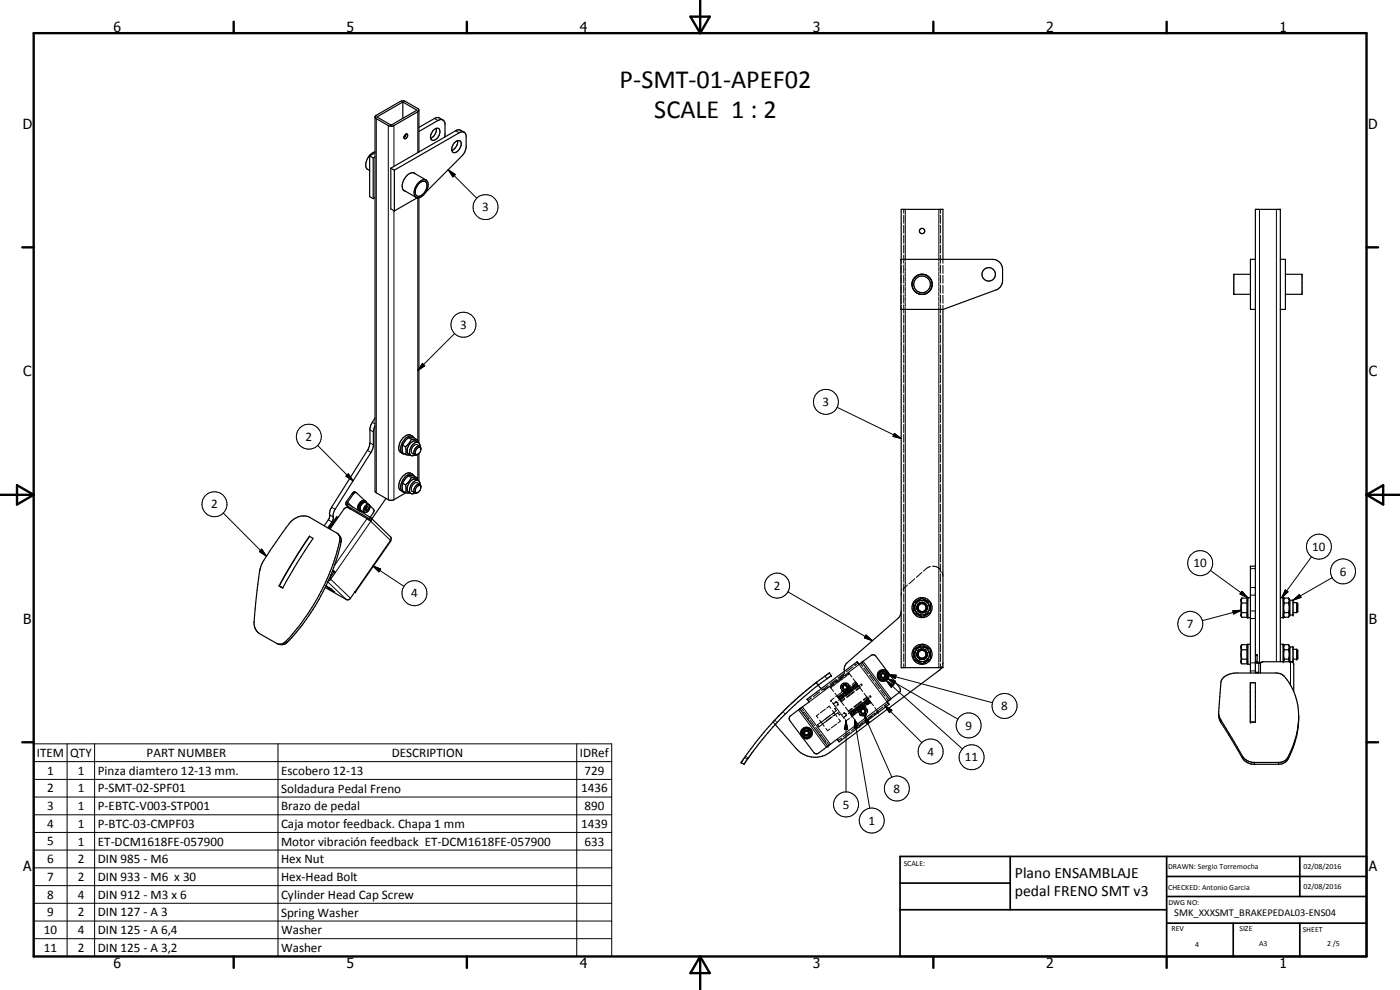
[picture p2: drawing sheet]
<svg xmlns="http://www.w3.org/2000/svg" width="420mm" height="297mm" viewBox="0 0 420 297" stroke-linecap="round" stroke-linejoin="round" font-family="sans-serif">
<g fill="none" stroke="#000" stroke-width=".35">
<path d="M112.6 35.2l.1 .3 3.8 2.2 1.3 .1 7.6-4.3 .3-.5-.3-.4-3.7-2.1-.9-.2-.8 .2-7.3 4.2-.1 .3v112.4l.3 .5 4.1 2.2 1.2-.2 3.6-2.1M113.1 35.1l7.8-4.5 4.2 2.5-7.7 4.4zM117.2 37.5h.3M120.9 30.6v4.9M125.7 33.1v12.5M130.1 39.1a1.05 1.05 0 0 1 .9-.6 1.05 1.05 0 0 1 1 .6 2.51 2.51 0 0 1-2.3 3l-.4-.5-.1-.8zM131 38.5a3 3 0 0 1-1.8 3M132.9 36l-1.3-.7h-.7l-5.2 2.9M132.9 36l-.7-.1-.8 .3-5.7 3.3M132.9 36l.7 1.1-.2 4M139.3 39.7l-1.3-.7-1 .1-19.7 11.4M139.3 39.7h-1.2l-19.7 11.4"/>
<path d="M139.3 39.7l.6 1.1v3.4l-.6 1.8-11.5 11.7M110.9 46.8l1.1 .6M110.9 46.8v12.2l1.1 .6M112 47.4v12.2M112.6 45.8l-1.7 1M112.6 47l-.6 .4M112.6 59.3l-.6 .3M112.6 45.6a4.1 4.1 0 0 0-2.6 4.9l.9 .7M117.3 50.5l1.1 .6M117.3 50.5v12.2l1.1 .6M118.4 51.1v12.2M121.1 57l3.8 2.2"/>
<path d="M121.4 40.6l.7-.4a.98 .98 0 0 1-.6 1.5l-.3-.3zM121.8 40.3l-.2 .6-.4 .4M124.1 51.8l3.8 2.2M124.6 52.2a1.98 1.98 0 0 0-2.9 1 2.88 2.88 0 0 0-.3 4.1h.2M125.2 59.4l-6.8 3.9M125.5 55.3a1.55 1.55 0 0 1 2.4-.6 3.3 3.3 0 0 1-2.4 4.2 1.5 1.5 0 0 1-.7-2.3zM125.7 59.4v73.5M125.8 54.7a1.47 1.47 0 0 1 1.4-.8 1.47 1.47 0 0 1 1.3 1 4 4 0 0 1-3.3 4.5 1.93 1.93 0 0 1-.8-2.7zM136.2 43a1.18 1.18 0 0 1 1-.8 1.18 1.18 0 0 1 1.2 .6 2.84 2.84 0 0 1-2.2 3h-.2a1.51 1.51 0 0 1-.1-2.2zM137.3 42.2a2.86 2.86 0 0 1-1.7 2.9M270.4 77.8h27.5a3 3 0 0 1 3 3v3.4a3.1 3.1 0 0 1-2 2.8l-15.8 5.8h-12.7zM270.5 77.8v-15h12.5v15"/>
<path d="M376.8 77.8h-1.5v15h1.5M384.2 77.8h1.6v15h-1.6M270.5 92.8v107.5h12.5v-107.5M273.7 85.3v.4M273.8 85.7v.4M273.8 86.1l.3 .8M274 86.5l.1 .4M274.1 86.9l.6 .7M274.1 86.9l.3 .4M274.7 87.5l1.5 .8 1.6-.2M274.7 83.1l-.7 1-.3 1.2M275 87.8l1.2 .5 1.7-.2"/>
<path d="M275.1 82.8l-1 .9-.4 1.2M275.8 82.4l-.8 .4M275.8 82.5l-.7 .3M277.1 82.3l-1.3 .1M277.1 82.3a3 3 0 0 1 2.7 2.6 3 3 0 0 1-2 3.2M277.1 82.3a3 3 0 0 1 2.6 2.4 3 3 0 0 1-1.5 3.2M277.1 82.3l-1.3 .2M375.3 82.3h-5v6h5M385.8 82.3h5v6h-5M112.6 127.8l-.6 1.8v4.3l-.5 1.5-10.9 17.4a4.6 4.6 0 0 0-.6 3l-1.6 2.6M112.6 125.4l-1.5 2.9-.1 4.6-.5 1.9-11 17.4a4.8 4.8 0 0 0-.6 3l-1.6 2.5M120.9 133.6l-.2 .8 .2 1.5 .8 .5"/>
<path d="M120.9 133.6l.8 .5M121.7 134.1l.2 .9-.2 1.4M121.7 136.4l1.4 .1M122.6 131.3l-.9 .8-.8 1.5M122.6 131.3l1.4 .1 1.3 .6M122.6 131.3l.9 .5M123.5 131.8l1.8 .2M123.5 131.8l-.7 1.2-1.1 1.1M123.7 136l.8 .5M123.9 130.9a2.32 2.32 0 0 0-3.5 1.2 2.73 2.73 0 0 0-.1 3.7l.6 .3M124.3 131.4a1.43 1.43 0 0 0-2.4 0 4 4 0 0 0-1.3 4.5l.9 .3M125.2 133.4l.8 .5"/>
<path d="M125.3 132l.1 .7M125.5 136.3l-.2 .1M125.6 132.8a2.02 2.02 0 0 0-3.2 1.4 1.61 1.61 0 0 0 .9 2.5M125.7 136.1v8.2M126 133.9l.3 .9M126 133.9a1.75 1.75 0 0 0-1.5 2.6M126.1 133.9a1.09 1.09 0 0 0-.8-1.2 1.09 1.09 0 0 0-1.3 .6 2.5 2.5 0 0 0-.6 3.4l1.1-.2M126.3 134.6a.74 .74 0 0 0-.8-.3 .74 .74 0 0 0-.6 .6l-.3 .7 .1 .6 .6 .2M126.3 134.8a1.74 1.74 0 0 1-1.8 1.7M126.3 134.5v.3M101.2 155.2h.1M101.4 155.3l-.4-.2-2.3 3.4"/>
<path d="M104 151.6l6.8 4 .1 .6M104 151.6l1.1 1.1M107 147.8l-.7-.2-.5 .3-1.8 2.6-.2 .4 .2 .7M108 153.4h.4M109.4 150.2l.5 .5M109.4 150.2a2.18 2.18 0 0 0-1.6 3.1M109.4 150.2h-.5a2.52 2.52 0 0 0-1.6 2.4l.3 .6M109.4 150.2l.2 .1M109.5 150.2l-2.7-2.5-.6 .4-2 2.9 .1 .3 6.8 3.9M109.8 150.7a1.57 1.57 0 0 0-2.2 1.5 .94 .94 0 0 0 .6 1.1M109.9 152.7l-.3 .1M109.9 150.6l.7 .7"/>
<path d="M109.9 150.7a1.8 1.8 0 0 0-1.8 2.5l.6 .2M109.9 150.7l.2 .3M109.9 152.7l.5 .3M110.1 152.1l-.2 .6M110.2 152.1l.4 .2M110.6 152.3l-.3-.4-.5 .4-.2 .6 .2 .4 .6-.3M110.6 152.3l-.2 .7M110.9 151.6l1.3 1.3 .1 .3-1.2 2M111.1 155.2l.2 .1M111.2 155.3l6.1 5.9v1.1M111.3 155.3l.2 .3-.2 .8-6.8-4.1h-.8l-.4 .3-4.3 6.1M115.9 149.5l-4.3 6.2"/>
<path d="M120.9 145l-.2 .8 .2 1.5 .8 .5M120.9 145l.8 .5M121.7 145.5l.2 1-.2 1.3M121.7 147.8l1.4 .2M122.6 142.7l-.9 .8-.8 1.5M122.6 142.7l1.4 .1 1.3 .6M122.6 142.7l.9 .6M123.5 143.3l1.8 .1M123.5 143.3l-.7 1.1-1.1 1.1M123.7 147.4l.8 .5M123.9 142.3a2.32 2.32 0 0 0-3.5 1.3 2.73 2.73 0 0 0-.1 3.6l.6 .3M124.3 142.9a1.43 1.43 0 0 0-2.4-.1 4 4 0 0 0-1.3 4.5l.9 .4"/>
<path d="M125.1 146.1a.66 .66 0 0 1 .9-.4 .66 .66 0 0 1 .2 1 1.02 1.02 0 0 1-1.5 .9l-.1-.6zM125.2 144.9l.8 .4M125.3 143.4l.1 .7M125.5 147.7l-.5 .3-.5-.1M125.6 144.2a2.02 2.02 0 0 0-3.2 1.4 1.61 1.61 0 0 0 .9 2.5M126 145.3a1.75 1.75 0 0 0-1.5 2.6M126 145.3l.3 .9M126.1 145.3a1.09 1.09 0 0 0-.8-1.2 1.09 1.09 0 0 0-1.3 .6 2.5 2.5 0 0 0-.6 3.4l1.1-.1M83.8 175.8h.1M83.8 175.8l1.1 .6M89.3 166.4l-5.5 9.4M92.9 160.9l1.1 .6a158.4 158.4 0 0 0-9.1 14.9"/>
<path d="M92.9 160.9h.1M92.9 160.9l-3.6 5.5M97.6 176.3l6.7 3.7 .8-.3 1.5-2.2 .1 .1M97.9 175.8l1.5 .9 1 1-1.7-1zM98.9 176.3l-.2 .4M99.8 171.2h.2M99.9 171.1l.1 .1M99.9 171.2l-.2 .3M100 171.2l.3 .3M100 171.2l.7 .5M100.3 171.5l.4 .2M100.3 171.5l-1.5 2.2"/>
<path d="M100.7 171.7l-1.6 2.2-.6 .3M101.5 160.2a2.33 2.33 0 0 1 .9 2.5 64 64 0 0 1-14 27.6l-2.5 2.7a2.59 2.59 0 0 1-2.9 0l-5.6-3.3-1-1.7-.2-1.3 .5-5.9 1.4-10.1a14.8 14.8 0 0 1 2.9-5.4l4.8-6.9a6.2 6.2 0 0 1 6.1-3.5l1.1 .4 8 4.6a2.06 2.06 0 0 1 .9 2.4 63.6 63.6 0 0 1-9.5 21.8l-3.9 5.3a13.5 13.5 0 0 1-3.7 3.8l-1.1 .1M106.5 177.5l.2 .1M117.3 162.3h.1M117.3 162.3l-10.6 15.3M372.5 179.8v5M372.5 179.8v.2M372.7 179.5l-.2 .3M372.7 179.5h1.5v5.7h-1.5l-.2-.4M375.3 179.3h-.8v6h.8M376.8 169.9h-1.5v32M384.2 179.3h.9v6h-.9"/>
<path d="M385.5 179.5a1.21 1.21 0 0 0 0 1.4M386.7 179.5h-1.3l-.3 .6M386.7 179.5l.2 .5-.2 .9M386.7 179.5l.4 .6M258.6 198.8h.1M258.6 198.8l-.8 .5-.6-.8-15 11.3 .7 .8-6 4.5 .1 1.1 7.4 9.7 .6 .3 .4-.1 3-2.2M258.6 198.7l3.1-2.2 .8 .1 7.5 9.8 .2 .9-.2 .4-3 2.2M258.6 198.8l8.4 11.1M270.5 183.8l-.5 1.2-.6 .6-15.5 13.5-.5 1.1v1.2M274.2 180.9l1.2-.7a1.47 1.47 0 0 1 1.9-.4l1.9 1 .1 2.9-2.5 1.5-1.9-1a.8 .8 0 0 1-.7-1.2zM274.2 194.9l2.1-1.3a1.53 1.53 0 0 1 1.6 .5l1.3 .7v.4l.1 2.5-1.3 .8a1.47 1.47 0 0 1-1.9 .3l-1.2-.6a.8 .8 0 0 1-.7-1.2zM372.5 193.8v5"/>
<path d="M372.5 180.3l.2 .6M372.5 182.7l.2 1.1M372.5 184.7v.1M372.5 184.8l.2 .4M372.5 194.4l.2 .5M372.5 196.7l.2 1.1M372.5 198.7v.1M372.5 193.8v.2M372.7 183.8h1.5M372.7 180.9l-.2 1.1M372.7 183.8l-.2 .5M372.7 180.9h1.5"/>
<path d="M372.7 193.4h1.5v5.8h-1.5l-.2-.4M372.7 197.8h1.5M372.7 194.9l-.2 1.1M372.7 197.8l-.2 .5M372.7 193.4l-.2 .4M372.7 194.9h1.5M374.2 180.1h.3M374.2 184.5h.3M374.2 194.1h.3M374.2 198.5h.3M375.3 193.3h-.8v6h.8M376.8 196.5h.5v2l1.2 .3"/>
<path d="M376.8 198.4l.3 .5 1.2 .2M378.5 198.8l-.2 .2v2.9M384.2 198.5v-135.7h-7.4v139.1M384.2 193.3h.9v5.2M385.1 184.5l.3 .7M385.5 183.8h1.2M385.5 180.9h1.2M385.5 183.8a1.09 1.09 0 0 0 0 1.4h1.2l.2-.5-.2-.9M385.5 197.8h1.2M385.5 193.4h1.2M385.5 194.9h1.2M385.5 180.9a4.2 4.2 0 0 0 0 2.9"/>
<path d="M385.5 193.4a1.27 1.27 0 0 0 0 1.5M385.5 194.9a4.1 4.1 0 0 0 0 2.9M385.5 197.8l-.3 .7M385.5 193.4l-.4 .7M386.7 180.9l.2 1.1-.2 1.8M386.7 193.4l.2 .6-.2 .9M386.7 194.9l.2 1.1-.2 1.8M386.7 197.8l.2 .7M386.7 193.4l.4 .7M387.1 180.1h1v4.4h-1M387.1 194.1h1v4.4h-9.1l-.5 .3M387.1 180.1v4.4"/>
<path d="M387.1 194.1v4.4M387.1 184.5l-.4 .7M387.5 198.5l.8 .7v8.3M388.1 180.8h1.1M388.1 183.8h1.1M388.1 194.8h1.1M388.1 197.8h1.1M389.2 180.8v3M389.2 194.8v3M389.2 180.8l.3 .3v2.4l-.3 .3M389.2 194.8l.3 .3v2.4l-.3 .3M240.1 212.7l8.3 11.2"/>
<path d="M241.7 219.3h.7l.4 .6-.4 .7h-.7l-.4-.6zM245.6 205.6l.9 1M245.6 205.6l-6.1 5.1-5.1 4.8-5.8 6.6-5.3 7.2M248.9 201.9h.1M248.9 201.9l-.2 .1a102.7 102.7 0 0 0-12.6 10.4 98.5 98.5 0 0 0-12.7 15l-.9 1.3M249 201.9l.5 .8-3.9 2.9M264.7 202.1h.7l.4 .6-.4 .6h-.7l-.4-.6zM266.4 202.8h.2M266.6 202.9l-.2 .1M266.6 202.8a1.56 1.56 0 0 0-2-1.7 1.56 1.56 0 0 0-.7 2.5 1.56 1.56 0 0 0 2.6-.4l.1-.3M266.6 202.8v.1M267 209.9l-.3 .3a.6 .6 0 0 0-.3 .6 .6 .6 0 0 0 .4 .5l-15 11.3-.6-.8-2.8 2.1"/>
<path d="M282.6 200.3l-.5 .7-33 24.7a7.5 7.5 0 0 1-10.1-1.1l-6.3-7.2M365.7 213.8l.1 1.4 .4 1.2 7.3 11.8 1 .7 1.2 .4h8a3.3 3.3 0 0 0 3.3-2.4 24.6 24.6 0 0 0 1.5-18.9 12.3 12.3 0 0 0-3.8-5.6l-1.6-.5h-12.1a4.3 4.3 0 0 0-4.6 2.8l-.7 9.2 .3 1.3 6.9 11.8 1.2 1.1 1.6 .6 8.3 .1a2.81 2.81 0 0 0 2.5-1.6 29.1 29.1 0 0 0 3.3-11.6M375.2 204.9h1.6v11.8h-1.6zM375.2 205.7h.1M375.3 204.9v11.8M376.9 201.9l.4-.2 .4 .2M222.5 228.7h.1M222.5 228.8l.8 .5M222.6 228.6h-.1M223.3 229.3h.1M243.4 220.2h.1M243.4 220h.2"/>
<path d="M243.6 220a1.55 1.55 0 0 0-2.2-1.4 1.55 1.55 0 0 0-.4 2.5 1.55 1.55 0 0 0 2.5-.6v-.3M243.6 220l-.1 .2M248.4 223.9h.1"/>
<circle cx="276.7" cy="69.3" r=".79"/>
<circle cx="276.7" cy="85.3" r="2.5"/>
<circle cx="296.7" cy="82.3" r="2.03"/>
<circle cx="109.6" cy="152.3" r="1.46"/>
<circle cx="276.7" cy="182.3" r="2.22"/>
<circle cx="276.7" cy="182.3" r="3"/>
<circle cx="276.7" cy="196.3" r="1.2"/>
<circle cx="276.7" cy="196.3" r="3"/>
<circle cx="276.7" cy="196.3" r="2.24"/>
<circle cx="276.7" cy="182.3" r="1.2"/>
<circle cx="276.7" cy="182.3" r="1.51"/>
<circle cx="276.7" cy="196.3" r="1.49"/>
<circle cx="242" cy="220" r="1.38"/>
<circle cx="242" cy="220" r="1.75"/>
<circle cx="265" cy="202.7" r="1.38"/>
<circle cx="265" cy="202.7" r="1.74"/>
</g>
<g fill="none" stroke="#000" stroke-width=".3">
<path d="M112.9 35.6v112.3M116.5 37.7v112.2M118.2 37.7v12.2M125.4 33.5v12.3M130.4 35.6l1 .6M136.7 39.2l1.1 .6M125.4 59.4v73.1M134.5 50.9l2.1 1.5-.7 .7zM134.5 50.9l8.6 8.6M118.2 63.2v86.7M270.5 77.8v1.2M270.5 79.6v2.4"/>
<path d="M271.2 62.8v1.2M271.2 64.6v2.4M271.2 67.6v2.4M271.2 70.6v2.4M271.2 73.6v2.3M271.2 76.6v2.4M271.2 79.5v2.5M271.7 62.8v15.6M271.7 78.7v1.2M281.8 62.8v15.6M281.8 78.7v1.2M282.2 62.8v1.2"/>
<path d="M282.2 64.6v2.4M282.2 67.6v2.4M282.2 70.6v2.4M282.2 73.6v2.3M282.2 76.6v2.4M282.2 79.5v2.5M283 77.8v1.2M283 79.6v2.4M378 62.8v136M383.1 62.8v135.7M270.5 82.6v2.4M270.5 85.6v2.4"/>
<path d="M270.5 88.6v2.4M270.5 91.6v1.2M271.2 82.5v2.4M271.2 85.5v2.4M271.2 88.5v2.4M271.2 91.5v2.4M271.2 94.5v2.4M271.2 97.5v2.4M271.7 80.2v1.2M271.7 81.7v1.2M271.7 83.2v1.2M271.7 84.7v1.2"/>
<path d="M271.7 86.2v1.2M271.7 87.7v1.2M271.7 89.2v1.2M271.7 90.7v1.2M271.7 92.2v108.1M281.8 80.2v1.2M281.8 81.7v1.2M281.8 83.2v1.2M281.8 84.7v1.2M281.8 86.2v1.2M281.8 87.7v1.2M281.8 89.2v1.2"/>
<path d="M281.8 90.7v1.2M281.8 92.2v108.1M282.2 82.5v2.4M282.2 85.5v2.4M282.2 88.5v2.4M282.2 91.5v2.4M282.2 94.5v2.4M282.2 97.5v2.4M283 82.6v2.4M283 85.6v2.4M283 88.6v2.4M283 91.6v1.2"/>
<path d="M126.8 109.1l.7 .7-2.1 1.4zM136.4 100.1l-11 11.1M271.2 100.5v2.4M271.2 103.5v2.3M271.2 106.5v2.3M271.2 109.4v2.4M271.2 112.4v2.4M271.2 115.4v2.4M271.2 118.4v2.4M282.2 100.5v2.4M282.2 103.5v2.3M282.2 106.5v2.3"/>
<path d="M282.2 109.4v2.4M282.2 112.4v2.4M282.2 115.4v2.4M282.2 118.4v2.4M95.3 133.6l10.6 10.7M110.3 135.1l1 .7M111 132.9l1 .6M111 129l1 .6M111.7 126.7l.9 .5M125.2 133.4a1.7 1.7 0 0 0-1.5 2.6M125.4 136.3v7.6M251.2 122.2l19.3 9.4"/>
<path d="M268.4 130l2.1 1.6-2.5-.7zM271.2 121.4v2.4M271.2 124.4v2.4M271.2 127.4v2.4M271.2 130.3v2.5M271.2 133.3v2.5M271.2 136.4v2.3M271.2 139.3v2.4M282.2 121.4v2.4M282.2 124.4v2.4M282.2 127.4v2.4M282.2 130.3v2.5"/>
<path d="M282.2 133.3v2.5M282.2 136.4v2.3M282.2 139.3v2.4M67 153.9l13 13M98.5 156l1.1 .6M99 154.5l1 .6M99.5 152.2l1.1 .6M101.2 155.2l-2.4 3.4M101.2 155.2l-2.3 3.4M104 150.5l1.8 1.6M104.4 151.3l-.3 .4 1.1 1.1M104.6 142.2l1.3 2.1-2.1-1.4z"/>
<path d="M105.7 148.1l.3 .2M109.7 151.9a.71 .71 0 0 1 1.1-.3 .71 .71 0 0 1 0 1.1 .93 .93 0 0 1-.5 .9 .93 .93 0 0 1-1-.1v-.9zM110.1 155.6l-9.7 14.1M110.7 151.4a1.55 1.55 0 0 0-1.4 2.3M111.1 155.2l-.2 .5M125.2 144.9a1.7 1.7 0 0 0-1.5 2.5M271.2 142.3v2.4M271.2 145.3v2.4M271.2 148.3v2.4M271.2 151.3v2.4M271.2 154.3v2.4M271.2 157.3v2.3"/>
<path d="M282.2 142.3v2.4M282.2 145.3v2.4M282.2 148.3v2.4M282.2 151.3v2.4M282.2 154.3v2.4M282.2 157.3v2.3M77.8 165.5l.8-.7 1.4 2.1zM78.6 164.8l1.4 2.1-2.2-1.4zM83.9 175.9l1 .5M98.4 174.6l5.5 5.3M98.9 173.6l6.3 5.9M100.7 171.7l10.6-15.3 5.9 5.7-10.6 15.4"/>
<path d="M101.9 162.3l.5 .4M111.9 169.8l2.3 .9-.5 .9zM111.9 169.8l9.3 6.1M236.5 177.6l25.3 14.6M270.6 177.7l-.1 .9M271.2 160.3v2.3M271.2 163.2v2.5M271.2 166.2v2.4M271.2 169.2v2.4M271.2 172.2v2.4M271.2 175.2v2.4M271.2 178.2v2.4"/>
<path d="M272.4 175.5l-1.4 1.5M274.5 173.7l-1.7 1.5M276.3 179.9l-.9 .3-.6 .6M276.7 171.7l-1.7 1.6M277.1 179.8l1.5 .9M279.2 170l-.9 .3-1.2 1.1M279.9 169.9l1.1 .2 1.3 .9M282.2 160.3v2.3M282.2 163.2v2.5M282.2 166.2v2.4M282.2 169.2v2.4M282.2 172.2v2.4"/>
<path d="M282.2 175.2v2.4M282.2 178.2v2.4M282.6 171.6l.4 1.3M363.3 171.2l11.2 8.1M372.7 177.4l1.8 1.9-2.4-1.1zM375.3 178.6h1.5M375.3 176.3h1.5M375.3 170.6h1.5M385.7 177l.8 .6-1.8 1.7zM393.6 167l-8.9 12.3M399.8 173.3l-11.7 6.8M85.7 192.5l.6 .2"/>
<path d="M256.4 199.1l.1 .2M256.6 199.4l.1 .2M257.5 198.9l-1 .8M258.2 199.1l.7 .8M259 198.4l8.4 11.2M259.9 190.5l1.9 1.7-2.4-.8zM271.2 181.2v2.4M271.2 184.1v2.5M271.2 187.2v2.3M271.2 190.2v2.3M271.2 193.1v2.4M271.2 196.1v2.4"/>
<path d="M271.2 199.1v1.2M274.4 181.5v1.7M274.4 195.5v1.7M274.8 197.3l.6 .7 1.1 .5M274.8 183.3l.6 .8 1.1 .3M274.9 183.9l.6 .6 .8 .3M274.9 198l.6 .5 .8 .3M275.1 182v.1M275.1 196v.7M275.1 196.7l.5 .8 1 .5M275.1 182.4l.1 .4M275.2 196.7v.1"/>
<path d="M275.2 180.8l-.6 1v1M275.2 194.8l-.6 1v1M275.3 181.9a1.49 1.49 0 0 0 1.1 1.9M275.3 195.9a1.54 1.54 0 0 0 1.1 1.9M275.4 181.9h.1M275.4 195.9h.1M275.4 181.9a1.34 1.34 0 0 0 1.1 1.7M275.4 195.9a1.34 1.34 0 0 0 1.1 1.8M275.6 183.5l1 .4M275.6 180.4h.1M275.6 194.4h.1M275.6 195.3h.1"/>
<path d="M275.6 195.3a1.53 1.53 0 0 1 2.2 0M275.7 181.4h.1M275.7 195.4h.1M275.8 183.1a1.19 1.19 0 0 0 1.9 0M276.3 193.8l-1.5 .9M276.4 180.8a1.58 1.58 0 0 0-1.2 1.1 1.58 1.58 0 0 0 .5 1.6M276.4 194.7a1.65 1.65 0 0 0-1.2 2M276.4 181.1a1.22 1.22 0 0 0-.8 1.6M276.4 195.1a1.15 1.15 0 0 0-.8 1.6M276.9 181.1a1.23 1.23 0 0 1 1 1.6M276.9 195.1a1.17 1.17 0 0 1 1 1.5M277 180.8h.1"/>
<path d="M277 194.7l.1 .1M277.1 193.8l.8 .3 .7 .6M277.1 180.7h-.9l-.8 .7M277.1 180.7l.3 .2M277.4 180.8l.3 .2M277.4 194.9a1.57 1.57 0 0 0-2 .5M277.4 194.8l.4 .3M277.4 194.9l.7 .6 .2 .8M277.7 183.7l-.4 .2M277.7 197.1a1.23 1.23 0 0 1-1.9 0M277.7 181.4h.1M277.7 195.4h.1"/>
<path d="M277.7 181l.6 1.4M277.7 181.4l-.4-.3-.9-.1-.7 .4M277.7 195.4a1.38 1.38 0 0 0-2 0M277.7 180.4l-1-.3-1 .3M277.7 194.4l-1-.3-1 .3M277.8 181.3a1.45 1.45 0 0 0-2.2 .1M277.9 183.3v.1M277.9 197.4a1.66 1.66 0 0 1-2.4 0M278 181.9h.1M278 195.9h.1M278 181.9a1.42 1.42 0 0 1-1 1.7M278 195.9a1.42 1.42 0 0 1-1 1.8"/>
<path d="M278.2 194.7l.5 .7 .1 1.3M278.2 180.7l.6 1v1M278.2 181.8a1.5 1.5 0 0 1-1.1 2M278.2 195.8l-.2 1.3-.9 .7M278.2 181.6l.2 .8M278.2 195.6l.2 .7M278.3 182.7a1.67 1.67 0 0 1-2.6 .8M278.3 196.3l-.1 .5M278.4 182.4l-.2 .4M278.4 196.3a1.59 1.59 0 0 1-1.1 1.6M278.7 183.9l-1.5 .9M278.7 197.9l-.7 .6-.8 .3"/>
<path d="M278.7 197.2l-.6 .8-1 .5M278.7 183.2l-.6 .8-1 .4M279 181.4l.1 1.7M279 195.4l.1 1.7M282.2 181.2v2.4M282.2 184.1v2.5M282.2 187.2v2.3M282.2 190.2v2.3M282.2 193.1v2.4M282.2 196.1v2.4M282.2 199.1v1.2M282.8 199.8l-.2 .5"/>
<path d="M283 198.8l-.1 .5M370 183.3l2.5-.2-2.3 1.1zM372.5 183.1l-11.7 3.1M375.3 198.9h1.5M375.3 185.6h1.5M375.3 183.3h1.5M376.8 196.6h.5M376.8 198.4h.5M377.8 198.8v3.1M387.3 198.5v7M388.1 180.1l1.9-1.7 .5 .8zM232.5 217.1l.2 .3-.3-.2"/>
<path d="M232.5 216.1l.2 .2M232.8 215.8l-.8 .9 .2 .2M233 216.5l.2 .3M234.9 213.7l-1.7 1.7M235 213.5l.2 .2M235.4 214l.3 .2M236.9 211.7l-1.7 1.6M239 209.7l-1.6 1.5M239.6 213l8.4 11.2M240.4 212.4l.7 .9M240.8 212.1l8.4 11.2M241.1 213.8l-.2 .1"/>
<path d="M241.2 207.8l-1.7 1.5M241.2 219.7l.3 .9M241.3 219.7h.1M241.3 219.7a.79 .79 0 0 1 .9-.5 .79 .79 0 0 1 .7 .8M241.3 213.6l-.1 .1M241.4 219.4h.1M241.5 219.8v.3M241.5 213.7l1.3 1.8M242 219.1l-.5 .1-.3 .6M242.2 219.4l-.5 .1-.2 .3M242.4 219.5l.2 .4M242.4 219.2l-.4-.1-.5 .3"/>
<path d="M242.4 219.2l.2 .2M242.4 219.2l.5 .6M242.6 215.8l-.2 .1M242.6 219.4h.1M242.6 219.9v.2M242.6 219.9l-.1 .4M242.7 219.7h.1M242.9 215.6l-.2 .1M242.9 210.6l14.9-11.3 8.4 11.3-15 11.2M242.9 220l-.3 .6M242.9 219.8h.2M242.9 219.8v.3"/>
<path d="M243 209.2l.2 .1M243.1 216l1.4 1.8M243.2 209.5l.1 .1M243.4 219.8h.2M243.5 205.9l-1.8 1.5M243.5 209.4l-1 .8M243.6 220h-.2M244.8 218.2l1.4 1.8M244.9 204.9l.2 .2M244.9 204.9l-.9 .7M245 207.7l.1 .1M245.1 204.7l.2 .3"/>
<path d="M245.2 207.9l.1 .2M245.3 205.4l.2 .3M245.3 205.4l.3 .2M245.4 217.5l.1 .1M245.4 217.4v.1M245.5 205.2l.2 .3M245.7 217.8h.1M245.7 217.8l.1 .2M245.8 214.2l-.8 .6 .5 .6M245.8 218v.1M245.9 216.1l.6 .6M246 207.6l-2 1.5"/>
<path d="M246.5 216.7l.1 .2M246.5 206.6l.2 .1M246.5 216.6l-1.1 .8M246.7 217l.1 .2M246.8 206.8l.3 .1M246.8 217.2l.5 .7M247 217.2l-1.2 .9M247.2 216.2l-.7 .5M247.6 202.9l.6 .8M247.6 216.7l-.8 .5M247.7 212.8l-1.5 1.1M247.9 218.6l.5 .6 .7-.5"/>
<path d="M248.1 212.5l.8-.6 .4 .6M248.5 205.7l-2 1.5M248.7 206l-1.3 .9M249 206l.1 .1M249.2 214.7l-1.6 1.2M249.3 210.2h.1M249.3 214.5l-2.2 1.7M249.3 210.2l.3 .3M249.3 206.4l.8 1M249.5 215.2l-1.5 1.1M249.8 215.1l-2.3 1.7M249.8 206l-.5 .4"/>
<path d="M249.8 213.2l.5 .6M249.8 210.9l.3 .3M250.1 211.2l.6 .8M250.3 213.8l-.8 .6M250.3 213.8l.1 .2M250.3 209.4l-1 .8M250.3 205.3l-1.1 .9 .1 .2M250.3 210.9l-.2 .3M250.5 212.6l.5 .6-1.1 .9M250.5 212.6h.1M250.6 214.2l.1 .1M250.6 208l.8 1.1"/>
<path d="M250.6 212.5l-.1 .1M250.7 214.3l-.8 .6M250.7 214.3l.5 .7M250.9 210.6h.1M250.9 210.6l.2 .2M250.9 210.6l-.3 .1M250.9 212.3l-.1 .1M250.9 205.1l-.9 .8M251 211.8l-.3 .2M251 203.8l-2 1.5M251 212.4l1.2 1.6M251.1 217.3l-1.6 1.1"/>
<path d="M251.1 210.5l-1 .7M251.2 210.7l.2 .3M251.3 204l-2.1 1.6M251.3 211.1l.2 .3M251.4 209.2l.1 .1M251.4 209.1v.1M251.5 211.4h.1M251.5 211.2v.2M251.5 211.4l-.3 .2M251.7 215.7l.5 .7-.8 .6M251.9 208.8l-.5 .4M252 204.3l-.9 .7"/>
<path d="M252 209l-.5 .3M252 214.4l-.1 .1-.5-.7-1.1 .9M252.1 209.1l-.4 .4M252.2 209.2l-.5 .3-.2-.2M252.3 209.3l-.5 .4M252.3 214.2l-.1 .1M252.4 210.4l.1 .2M252.4 209.5l-.4 .3M252.4 206.5h.1M252.5 210.6l.8 1.1M252.5 214.4l.6 .9M252.5 209.7l-.5 .3 .4 .4"/>
<path d="M252.5 208.3l-1.1 .8M252.5 206.8l.5 .5 .5 .1M252.6 207.2h.1M252.6 207.2l.5 .3M252.7 208.5l-1.2 .8M252.8 205.4l-.4 1.1M252.8 214.3l-.3 .2M252.8 207.6l-2 1.4M252.9 206v.5l.4 .5M252.9 206h.1M252.9 206.5l.4 .4M253 205.7h.1"/>
<path d="M253 206.2l.3 .6M253 206v.2M253 206v.5M253 208l-.9 .7M253.1 207.4h.1M253.1 207.4v.1M253.1 203.2l-2.2 1.7M253.1 209l-1.1 .9M253.1 207.5h1.1M253.1 215.3l.3 .3M253.1 206.9l.2 .1M253.1 203.5l-.8 .7"/>
<path d="M253.1 205.9l-.1 .3M253.1 206.7l.2 .2M253.1 208.2l-.9 .6M253.2 202.4h.1M253.2 202.4l-1.4 1.2M253.2 208.3l-.9 .7M253.3 205.8l-.3 .2M253.3 206.8l.3 .1M253.3 206.8h.1M253.3 209.2l-1.2 .9M253.3 206.9l.1 .1M253.3 205.6h.2"/>
<path d="M253.3 206.9h.2M253.3 205.6l-.2 .3M253.3 208.3l-.9 .7M253.3 204.9h.1M253.3 207h.2M253.3 205.6l-.4 .4M253.3 204.9l-.9 .7-.1 1.1M253.4 213.9l.2 .3M253.4 213.9l.1 .1M253.4 213.9l-.3 .2M253.4 208.5l-.9 .7M253.4 205.5l.8 .2"/>
<path d="M253.4 207.2l-.3 .2M253.4 201.4v.5M253.4 215.1l-.2 .2M253.4 207h.4M253.5 209.5l-1.1 .9M253.5 201.9l-2 1.6M253.5 208.7l-.9 .6M253.6 208.7l-2 1.4M253.6 209.7l-1.1 .9M253.6 215.9l.3 .4M253.6 208.8l-.8 .7M253.7 205.5l-.7 .2"/>
<path d="M253.7 214l.2 .3M253.7 212.2l.9 1.2M253.7 205.6l.4 .2M253.8 214.4l.2 .3M253.8 206.9l.5-.4-.5 .5M253.8 205.7h.1M253.8 205.7l-.7 .2M253.8 206.9l-.2 .2M253.9 216.3l.5 2.5h-1zM253.9 216.3h.1M253.9 204.9h.1M253.9 205.5l.4 .5"/>
<path d="M253.9 204.9l.9 .6 .1 1.1M253.9 216.3v21.3M253.9 214.5l.1 .2M253.9 205.7l.3 .3M254 206.7l-.4 .2M254 214.7l-.3 .2M254.1 214.5l-1 .8M254.1 205.5a.88 .88 0 0 0-1 .1 .88 .88 0 0 0-.3 .9M254.2 207.2l-.9 .7M254.2 207.3l-.4 .3M254.2 205.7h.1M254.2 206.4l-.1 .2"/>
<path d="M254.2 206.4l-.6 .4M254.2 206v.4M254.2 205.1l-1.2 .1M254.2 206.2v.2M254.2 207.4v.1M254.2 202.6l-.8 .7M254.2 207.5h.1M254.2 207.3l-.8 .7M254.3 206h.1M254.3 207.4h-.1M254.3 207.4l-.9 .7M254.4 206v.5l-.6 .5"/>
<path d="M254.4 206l.1 .2M254.4 207.5l-.9 .7M254.5 206.4l-.6 .7-.6-.1M254.5 205.4l.3 1.1M254.5 207.6l-.9 .7M254.6 213.4h.1M254.6 207.8l-.9 .7M254.6 201.7l.1 .1M254.7 207.1h.1M254.7 213.5l.3 .4M254.7 201.8v.1M254.7 213.4v.1"/>
<path d="M254.7 207.1l-.5 .4M254.7 207.1l-.2 .1M254.7 206.8l-.2 .3-.7 .3M254.8 208l-.9 .7M254.8 201.9l-1.2 .9M254.8 202h.1M254.8 202l.1 .1M254.8 206.1l-.2 .2M254.9 206.1h-.1M254.9 206.8l-.4 .3M254.9 215.6l-1 .7M254.9 202.1l.8 1"/>
<path d="M254.9 202.1l-.4 .4M255 206h.1M255 219.6l-2 1.5M255.3 206.3l-.9 .7M255.3 205.7l-2 1.5M255.3 214.3l.3 .5M255.3 206.2l-2.2 1.7M255.3 206.5l-.8 .6M255.5 206.4l-2.2 1.7M255.5 206.6l-.9 .7M255.5 206.7l-.9 .6M255.6 213.7l-.5 .3"/>
<path d="M255.6 214.8h.1M255.6 214.8l.9 1.1M255.6 206.8l-.9 .7M255.7 212.5l-1.1 .9M255.7 213.9l-.5 .3M255.7 207l-.9 .6M255.8 212.6l-1.1 .9M255.8 214l-.5 .4M255.9 207.1l-.9 .7M255.9 214.2l-.5 .3M255.9 206.9l-2.3 1.7M256 200.1l-2 1.4"/>
<path d="M256 203.6l.7 1M256.1 206.8l-2 1.5M256.1 213l-1.2 .8 .5-.3M256.1 207.1l-2.3 1.7M256.1 214.4l-.5 .4M256.2 213.1l-1.1 .9M256.3 207.5l-2.3 1.7M256.4 205.5l-.9 .7M256.4 207.6l-2.2 1.7M256.5 215.9l.9 2.4-1 .1zM256.5 205.6l-.9 .7M256.5 215.9l4.5 26.6"/>
<path d="M256.6 212.6l-2 1.5M256.6 212.7l-1 .7M256.6 205.7l-.9 .7M256.6 213.7l-1.1 .8M256.6 205.8l-.9 .7M256.7 212.9l-.9 .6M256.7 204.6h.1M256.7 204.6l-.9 .8M256.7 213.9l-1.1 .9M256.7 206l-.8 .7M256.8 204.6l.1 .1M256.8 213l-.9 .7"/>
<path d="M256.8 213.1l-.9 .6M256.9 216.5l.9 1.2M256.9 206.2l-.9 .6M257 204.9l.1 .1M257 213.2l-.9 .7M257 204.9l-1.1 .9M257 206.3l-.9 .7M257 213.3l-.9 .7M257.1 205v.1M257.1 205l-.5 .4M257.1 205.1l.3 .3M257.1 205.1l-.4 .3"/>
<path d="M257.2 205.1l-1.1 .9M257.2 213.6l-.9 .6M257.2 205.3l-.4 .3M257.3 205.3l-.4 .4M257.4 213.7l-2 1.5M257.4 205.5l-.4 .3M257.5 217.7l-1.9 1.5M257.5 205.7l-.9 .7M257.5 205.7l-.4 .3M257.6 205.7l-1.2 .8M257.6 213.4l.1 .5M257.6 213.4h.1"/>
<path d="M257.7 205.8l.1 .1M257.7 205.8l-.5 .3M257.7 211.9l-.9 .6M257.7 213.4h.1M257.7 205.9l-1.1 .8M257.8 205.9l.2 .3M257.8 212l-.9 .7M257.8 217.7h.1M257.8 213.7h.1M257.9 217.8l.1 .1M257.9 212.2l-.9 .7M257.9 214l.5 .5 .5 .2"/>
<path d="M258 212.6h.1M258 205.6l-.3 .2M258 206.2h.1M258 206.2l-1.1 .9M258 212.6l-.4 .8M258 212.6l.1-.1-.9 .6M258 212.3l-.9 .6M258 217.9h.1M258 214.4h.1M258 206.3l.1 .1M258.1 212.4l-.9 .7M258.1 206.4l.8 1.1"/>
<path d="M258.1 206.4l-1.1 .8M258.2 212.6l-.4 .5v.6M258.2 206l-.3 .1M258.3 213.7l.6 .5M258.3 213.2v.5M258.3 213.2h.1M258.3 213.7l.3 .4h.8M258.3 212.7l-.9 .7M258.4 213.4v.3M258.4 212.4l.6-.2 .6 .2M258.4 213.2v.5M258.4 212.9l-.6 .5"/>
<path d="M258.4 212.2h.1M258.4 213.7l.1 .1M258.4 213.5l.5 .5-.4-.2M258.4 212.9h.1M258.4 212.2l-.4 .4M258.5 212.2h.1M258.5 210.4l-2.3 1.7M258.5 213.3l-.1 .2M258.5 213.1l-.1 .3M258.5 213.1l-.1 .2M258.5 214.1a.84 .84 0 0 0 1.1 0 .84 .84 0 0 0 .2-1v.6l-.6 .5M258.6 205.3l-.4 .1"/>
<path d="M258.6 210.6l-2.2 1.6M258.6 212.8h.8M258.6 205.4l-.1 .3M258.7 212.1h.1M258.7 212.1l-.3 .1M258.8 211l-.9 .7M258.8 212.9l-.3 .2M258.9 210.9l-2.3 1.7M258.9 211.2l-.9 .7M259 216.9l-1.1 .8M259 211.1l-2.3 1.7M259 211.4l-.9 .6"/>
<path d="M259.1 210.8l-2 1.5M259.1 211.4l-.9 .7M259.1 212.8h.3M259.2 211.5l-.9 .7M259.2 212.9l-.7 .1M259.2 211.6l-.9 .7 .1-.1M259.2 200.4l1.4 1.8M259.2 211.2l1-.7-.9 .7M259.3 212.1h.1M259.3 212.1l.9 .6 .1 1.2M259.3 212.2l-.7 .4M259.3 208l.9 1.2"/>
<path d="M259.4 213l.2 .2M259.4 212.8l.1 .2M259.4 212.1h.1M259.4 214.6l1.5 2.1-.9 .4zM259.4 211.6l-2.2 1.7M259.4 212.8l.2 .1M259.4 214l-.2 .1M259.4 214.6l8.3 18.6M259.4 211.9l-.9 .7M259.5 212.8a.84 .84 0 0 0-1 0 .84 .84 0 0 0-.3 .9M259.5 213.8l-.5 .2M259.5 213.8l-.3 .2-.5 .1-.1-.2"/>
<path d="M259.5 211.8l-2.2 1.7M259.5 213.9l-.1 .1M259.6 213.2v.4M259.6 212.9h.1M259.6 213.2l.1 .2-.2 .4M259.7 213.2h.1M259.7 213.7l-.3 .4M259.7 213.2a.77 .77 0 0 0-.7-.5 .77 .77 0 0 0-.7 .5M259.8 212.5l.5 1.2M259.9 211.8l-2 1.5M259.9 210.2l-.9 .7M260 214.3h.1"/>
<path d="M260 215.8l-2 1.5M260 210.4l-.8 .6M260 214.3a1.34 1.34 0 0 1-2 .1M260.1 214l-.4 .5-.5 .2M260.2 209.2l-1.2 .8M260.2 209.2h.1M260.3 209.2v.1M260.3 209.3l.3 .4M260.3 209.3l-1.1 .8M260.3 210.7l-.9 .7M260.4 210.8l-1 .7M260.5 209.6l-1.1 .8"/>
<path d="M260.6 209.7l-1 .7M260.6 209.7l-.5 .3M260.6 211.1l-.9 .7M260.6 209.2l-.3 .1M260.7 209.8l-.4 .4M260.7 209.8l-1.2 .9M260.8 210.9l.4-.3-1.1 .8M260.8 210l-.4 .4M260.8 209.5l-.2 .2M260.8 210.1l-.4 .3M260.9 202.6l1.4 1.8M260.9 210.1v.1"/>
<path d="M260.9 210.2l.2 .2M261 210.2l-.5 .3M261 210.3l-.4 .3M261.1 210.4l.2 .2M261.1 210.4l-1.1 .8M261.2 208.9l-.3 .1M261.3 209l.1 .1-.3 .2M261.3 210.7h.1M261.4 210.7l-1 .8M261.4 210.7l.8 1.1M261.8 214.8l-2.3 1.7M262.5 213.9l-1.9 1.5"/>
<path d="M262.5 212.3l.9 1.2M262.6 204.9l1.3 1.8M263.4 213.5h.1M263.5 213.5l-1.2 .9M263.5 213.6l.1 .1M263.6 213.7h.1M264.3 207.1l1.3 1.8M264.3 202.9l.6 .6M264.3 202.4v.1M264.4 203.2l.1 .2M264.4 202.2h.1M264.4 202.9l.3 .3"/>
<path d="M264.4 202.7l.1 .2M264.5 202.4l-.1 .5M264.5 203.4h.1M264.6 202.1l.7-.1 .4 .4M264.6 202l-.4 .6 .2 .6M264.7 203.2h.5M264.7 203.2l.2 .1M264.7 202.2l-.2 .2M265 201.8h.1M265 201.8l-.3 .1M265 212.1l-2 1.5M265.2 202.1h.1"/>
<path d="M265.2 202.1l-.7 .3M265.2 203.2l-.2 .1M265.4 202.2l.2 .5M265.5 202a.83 .83 0 0 0-1.1 .1 .83 .83 0 0 0 0 1.1M265.5 202l.1 .1M265.5 202l.4 .6M265.5 211.7l2.2 1.4-.8 .7zM265.5 211.7l11.2 11.1M265.6 202.1h.1M265.6 202.7h.1M265.6 202.7l-.4 .5M265.7 211.5l.1 .2"/>
<path d="M265.7 202.4h.1M265.8 202.4v.5M265.8 202.9a.75 .75 0 0 1-1.3 .3M265.8 202.9l-.6 .6M265.8 203l-.8 .5M265.8 202.9v.1M265.8 203h.2M265.9 202.8l-.1 .1M265.9 202.7h.2M265.9 202.8h.2M265.9 202.6v.2M265.9 211.8l.1 .2"/>
<path d="M266 204.2l2.1 1.3-.6 .7zM266 209.3l.6 .9M266 204.2v.1M266.1 202.6h-.2M266.2 203h.2M266.2 202.8h.2M266.3 203.6l2.4 .8-.4 .8zM266.3 202.7h.3M266.3 202.6h.3M266.3 204.7l1.2 1.5 .6-.7-.1-.1M266.4 202.4l2.5 .2-.2 .9zM266.4 202.4l31.5 8.5"/>
<path d="M266.5 210.9l-1 .8M266.6 203.6h-.3l.2 .1M266.9 205.1l21.9 19.6M267 203.8l1.7 .6-.3 .6M267.5 204.3l20 11.5M268.3 205.2h.1M366.4 216.1v.7M375.3 201.3h1.5M375.3 204.9h1.5M377.3 201.7v.2M10.1 223.2h173.5v63.8h-173.5zM10.1 228.5h173.5"/>
<path d="M10.1 233.8h173.5M10.1 239.1h173.5M20.1 223.2v63.8M28.4 223.2v63.8M83.4 223.2v63.8M173.1 223.2v63.8M223.5 227.2l.8 .6M223.8 226.9l.2 .2M224.3 227.2l.3 .3M241.2 220l.3 .6 .4 .1M241.5 220.1l.2 .3M241.5 220.1l.1 .2"/>
<path d="M241.5 220.6h.1M241.7 220.4l.5 .1M241.8 220.5h.4M242 220.8h.2M242.5 220.3l-.3 .2M242.6 220.6l-.4 .1M242.6 220.6l-.4 .2M242.7 220.1a.73 .73 0 0 1-.7 .6 .73 .73 0 0 1-.7-.5M242.9 220.1v.1M242.9 220.2h.1M242.9 220.1h.1M242.9 220.2l-.3 .4"/>
<path d="M242.9 220h.2M243.2 220.2h.2M243.4 220l-.2 .1M246.2 220.6l-.2 .1M246.5 220.4l-.2 .1M246.5 220.5l1.3 1.7M247.7 222.6l-.1 .1M247.9 222.4l-.1 .1M248.2 222.7l.6 .9M252.3 221.6l.1 .1M252.5 221.9l.1 .1M252.5 221.4l-1 .8"/>
<path d="M254.3 220.1l.1 .1M254.5 220.3l.1 .2M372.9 226.9v.6M376.5 228.8v.5M383.7 228.8v.5M386.5 227.2v.6M10.1 244.5h173.5M10.1 249.8h173.5M10.1 255.1h173.5M10.1 260.4h173.5M10.1 265.7h173.5M10.1 271h173.5"/>
<path d="M10.1 276.4h173.5M10.1 281.6h173.5"/>
<circle cx="145.7" cy="62.1" r="3.7"/>
<circle cx="139.1" cy="97.4" r="3.8"/>
<circle cx="92.7" cy="131" r="3.8"/>
<circle cx="247.9" cy="120.6" r="3.7"/>
<circle cx="64.4" cy="151.3" r="3.8"/>
<circle cx="124.4" cy="178" r="3.7"/>
<circle cx="233.2" cy="175.7" r="3.8"/>
<circle cx="360.2" cy="169" r="3.8"/>
<circle cx="395.8" cy="164" r="3.7"/>
<circle cx="403.1" cy="171.4" r="3.7"/>
<circle cx="357.2" cy="187.2" r="3.8"/>
<circle cx="242" cy="219.9" r="1.23"/>
<circle cx="265" cy="202.7" r="1.23"/>
<circle cx="290.7" cy="217.6" r="3.7"/>
<circle cx="301.5" cy="211.8" r="3.8"/>
<circle cx="269.2" cy="236.6" r="3.7"/>
<circle cx="279.3" cy="225.5" r="3.7"/>
<circle cx="291.6" cy="227.2" r="3.8"/>
<circle cx="253.9" cy="241.4" r="3.7"/>
<circle cx="261.6" cy="246.2" r="3.8"/>
</g>
<g fill="#000">
<circle cx="384.2" cy="62.8" r=".18"/>
<circle cx="106.7" cy="177.6" r=".18"/>
<circle cx="372.5" cy="179.8" r=".18"/>
<circle cx="372.7" cy="179.5" r=".18"/>
<circle cx="374.5" cy="179.3" r=".18"/>
<circle cx="385.1" cy="179.3" r=".18"/>
<circle cx="386.7" cy="179.5" r=".18"/>
<circle cx="257.2" cy="198.5" r=".18"/>
<circle cx="372.5" cy="198.8" r=".18"/>
<circle cx="374.5" cy="185.3" r=".18"/>
<circle cx="377.3" cy="196.5" r=".18"/>
<circle cx="385.1" cy="198.5" r=".18"/>
<circle cx="385.1" cy="185.3" r=".18"/>
<circle cx="387.1" cy="184.5" r=".18"/>
<circle cx="387.1" cy="194.1" r=".18"/>
<circle cx="387.1" cy="198.5" r=".18"/>
<circle cx="388.1" cy="194.1" r=".18"/>
<circle cx="388.1" cy="184.5" r=".18"/>
<circle cx="389.2" cy="197.8" r=".18"/>
<circle cx="389.2" cy="194.8" r=".18"/>
<circle cx="389.5" cy="197.5" r=".18"/>
<circle cx="240.1" cy="212.7" r=".18"/>
<circle cx="249.5" cy="202.7" r=".18"/>
<circle cx="267" cy="209.9" r=".18"/>
<circle cx="375.3" cy="216.7" r=".18"/>
<circle cx="222.5" cy="228.8" r=".18"/>
<circle cx="248.4" cy="223.9" r=".18"/>
</g>
<g fill="none" stroke="#000" stroke-width=".71">
<path d="M10.1 9.9h400v277.1h-400zM70.1 6.5v3.4M140.1 6.5v3.4M207.2 5h5.8l-2.9 4.9zM210.1 0v9.9M280.1 6.5v3.4M350.1 6.5v3.4M6.7 74.2h3.4M410.1 74.2h3.5M.1 148.5h10M5.1 145.6l5 2.9-5 2.9zM410.1 148.5h10"/>
<path d="M410.1 148.5l5-2.9v5.8zM6.7 222.7h3.4M410.1 222.7h3.5M70.1 287v3.4M140.1 287v3.4M210.1 287v10M210.1 287l2.9 5h-5.8zM280.1 287v3.4M350.1 287v3.4"/>
</g>
<path d="M270.1 257h140v30h-140zM303.2 257v16M350.1 257v30M390.1 257v12M270.1 265h33.1M270.1 273h80M350.1 277h60M350.1 269h60M350.1 263h60M370.1 277v10M390.1 277v10" fill="none" stroke="#000" stroke-width=".51"/>
<g fill="#000">
<path d="M134.5 50.9l2.1 1.5-.7 .7zM126.8 109.1l.7 .7-2.1 1.4zM268.4 130l2.1 1.6-2.5-.7zM104.6 142.2l1.3 2.1-2.1-1.4zM78.6 164.8l1.4 2.1-2.2-1.4zM111.9 169.8l2.3 .9-.5 .9zM372.7 177.4l1.8 1.9-2.4-1.1zM385.7 177l.8 .6-1.8 1.7zM388.1 180.1l1.9-1.7 .5 .8zM259.9 190.5l1.9 1.7-2.4-.8zM370 183.3l2.5-.2-2.3 1.1zM253.9 216.3l.5 2.5h-1z"/>
<path d="M256.5 215.9l.9 2.4-1 .1zM259.4 214.6l1.5 2.1-.9 .4zM265.5 211.7l2.2 1.4-.8 .7zM266 204.2l2.1 1.3-.6 .7zM266.3 203.6l2.4 .8-.4 .8zM266.4 202.4l2.5 .2-.2 .9z"/>
</g>
<g font-size="7.9">
<text x="186" y="26.5">P-SMT-01-APEF02</text>
<text x="196.4" y="35.5">SCALE 1 : 2</text>
</g>
<g font-size="4.7">
<text x="304.6" y="263.5">Plano ENSAMBLAJE</text>
<text x="304.6" y="268.9">pedal FRENO SMT v3</text>
</g>
<g font-size="4.2">
<text x="34" y="9.6">6</text>
<text x="104" y="9.6">5</text>
<text x="174" y="9.6">4</text>
<text x="244" y="9.6">3</text>
<text x="314" y="9.6">2</text>
<text x="384" y="9.6">1</text>
<text x="6.8" y="38.7">D</text>
<text x="410.6" y="38.7">D</text>
<text x="7" y="112.9">C</text>
<text x="410.8" y="112.9">C</text>
<text x="7" y="187.1">B</text>
<text x="410.8" y="187.1">B</text>
<text x="7" y="261.4">A</text>
<text x="410.8" y="261.4">A</text>
<text x="34" y="290.4">6</text>
<text x="104" y="290.4">5</text>
<text x="174" y="290.4">4</text>
<text x="244" y="290.4">3</text>
<text x="314" y="290.4">2</text>
<text x="384" y="290.4">1</text>
</g>
<g font-size="3.9">
<text x="144.7" y="63.4">3</text>
<text x="138.1" y="98.7">3</text>
<text x="246.9" y="121.9">3</text>
<text x="91.7" y="132.3">2</text>
<text x="63.4" y="152.6">2</text>
<text x="393.8" y="165.3">10</text>
<text x="358.2" y="170.2">10</text>
<text x="402.1" y="172.7">6</text>
<text x="123.4" y="179.2">4</text>
<text x="232.2" y="177">2</text>
<text x="356.2" y="188.5">7</text>
<text x="300.5" y="213.1">8</text>
<text x="289.7" y="218.9">9</text>
<text x="11" y="227.1">ITEM</text>
<text x="21.1" y="227.1">QTY</text>
<text x="44" y="227.1">PART NUMBER</text>
<text x="117.5" y="227.1">DESCRIPTION</text>
<text x="174" y="227.2">IDRef</text>
<text x="278.3" y="226.7">4</text>
<text x="14.2" y="232.5">1</text>
<text x="23.3" y="232.5">1</text>
<text x="29.3" y="232.5">Pinza diamtero 12-13 mm.</text>
<text x="84.4" y="232.5">Escobero 12-13</text>
<text x="175.4" y="232.5">729</text>
<text x="289.6" y="228.5">11</text>
<text x="14.2" y="237.7">2</text>
<text x="23.3" y="237.7">1</text>
<text x="29.3" y="237.7">P-SMT-02-SPF01</text>
<text x="84.4" y="237.8">Soldadura Pedal Freno</text>
<text x="174.4" y="237.7">1436</text>
<text x="268.2" y="237.9">8</text>
<text x="14.2" y="243.1">3</text>
<text x="23.3" y="243.1">1</text>
<text x="29.3" y="243.1">P-EBTC-V003-STP001</text>
<text x="84.4" y="243.2">Brazo de pedal</text>
<text x="175.4" y="243.1">890</text>
<text x="252.9" y="242.6">5</text>
<text x="14.2" y="248.4">4</text>
<text x="23.3" y="248.4">1</text>
<text x="29.3" y="248.4">P-BTC-03-CMPF03</text>
<text x="84.4" y="248.5">Caja motor feedback. Chapa 1 mm</text>
<text x="174.4" y="248.4">1439</text>
<text x="260.6" y="247.4">1</text>
<text x="14.2" y="253.7">5</text>
<text x="23.3" y="253.7">1</text>
<text x="29.3" y="253.7">ET-DCM1618FE-057900</text>
<text x="84.4" y="253.8">Motor vibración feedback ET-DCM1618FE-057900</text>
<text x="175.4" y="253.7">633</text>
<text x="14.2" y="259">6</text>
<text x="23.3" y="259">2</text>
<text x="29.3" y="259">DIN 985 - M6</text>
<text x="84.4" y="259">Hex Nut</text>
<text x="14.2" y="264.3">7</text>
<text x="14.2" y="269.7">8</text>
<text x="23.3" y="264.3">2</text>
<text x="23.3" y="269.6">4</text>
<text x="29.3" y="264.3">DIN 933 - M6 x 30</text>
<text x="29.3" y="269.7">DIN 912 - M3 x 6</text>
<text x="84.4" y="264.4">Hex-Head Bolt</text>
<text x="84.4" y="269.7">Cylinder Head Cap Screw</text>
<text x="14.2" y="275">9</text>
<text x="23.3" y="275">2</text>
<text x="29.3" y="275">DIN 127 - A 3</text>
<text x="84.4" y="275">Spring Washer</text>
<text x="13.2" y="280.3">10</text>
<text x="23.3" y="280.3">4</text>
<text x="29.3" y="280.3">DIN 125 - A 6,4</text>
<text x="84.4" y="280.3">Washer</text>
<text x="13.2" y="285.6">11</text>
<text x="23.3" y="285.6">2</text>
<text x="29.3" y="285.6">DIN 125 - A 3,2</text>
<text x="84.4" y="285.7">Washer</text>
</g>
<text font-size="3.1" x="352.4" y="275">SMK_XXXSMT_BRAKEPEDAL03-ENS04</text>
<g font-size="2.4">
<text x="271.2" y="259.7">SCALE:</text>
<text x="350.6" y="260.8">DRAWN: Sergio Torremocha</text>
<text x="391.2" y="260.6">02/08/2016</text>
<text x="350.6" y="267">CHECKED: Antonio Garcia</text>
<text x="391.2" y="266.7">02/08/2016</text>
<text x="350.6" y="271.4">DWG NO:</text>
<text x="351.6" y="279.3">REV</text>
<text x="372" y="279.4">SIZE</text>
<text x="391" y="279.6">SHEET</text>
<text x="358.7" y="284.1">4</text>
<text x="377.9" y="283.8">A3</text>
<text x="398.3" y="283.8">2 /5</text>
</g>
</svg>
